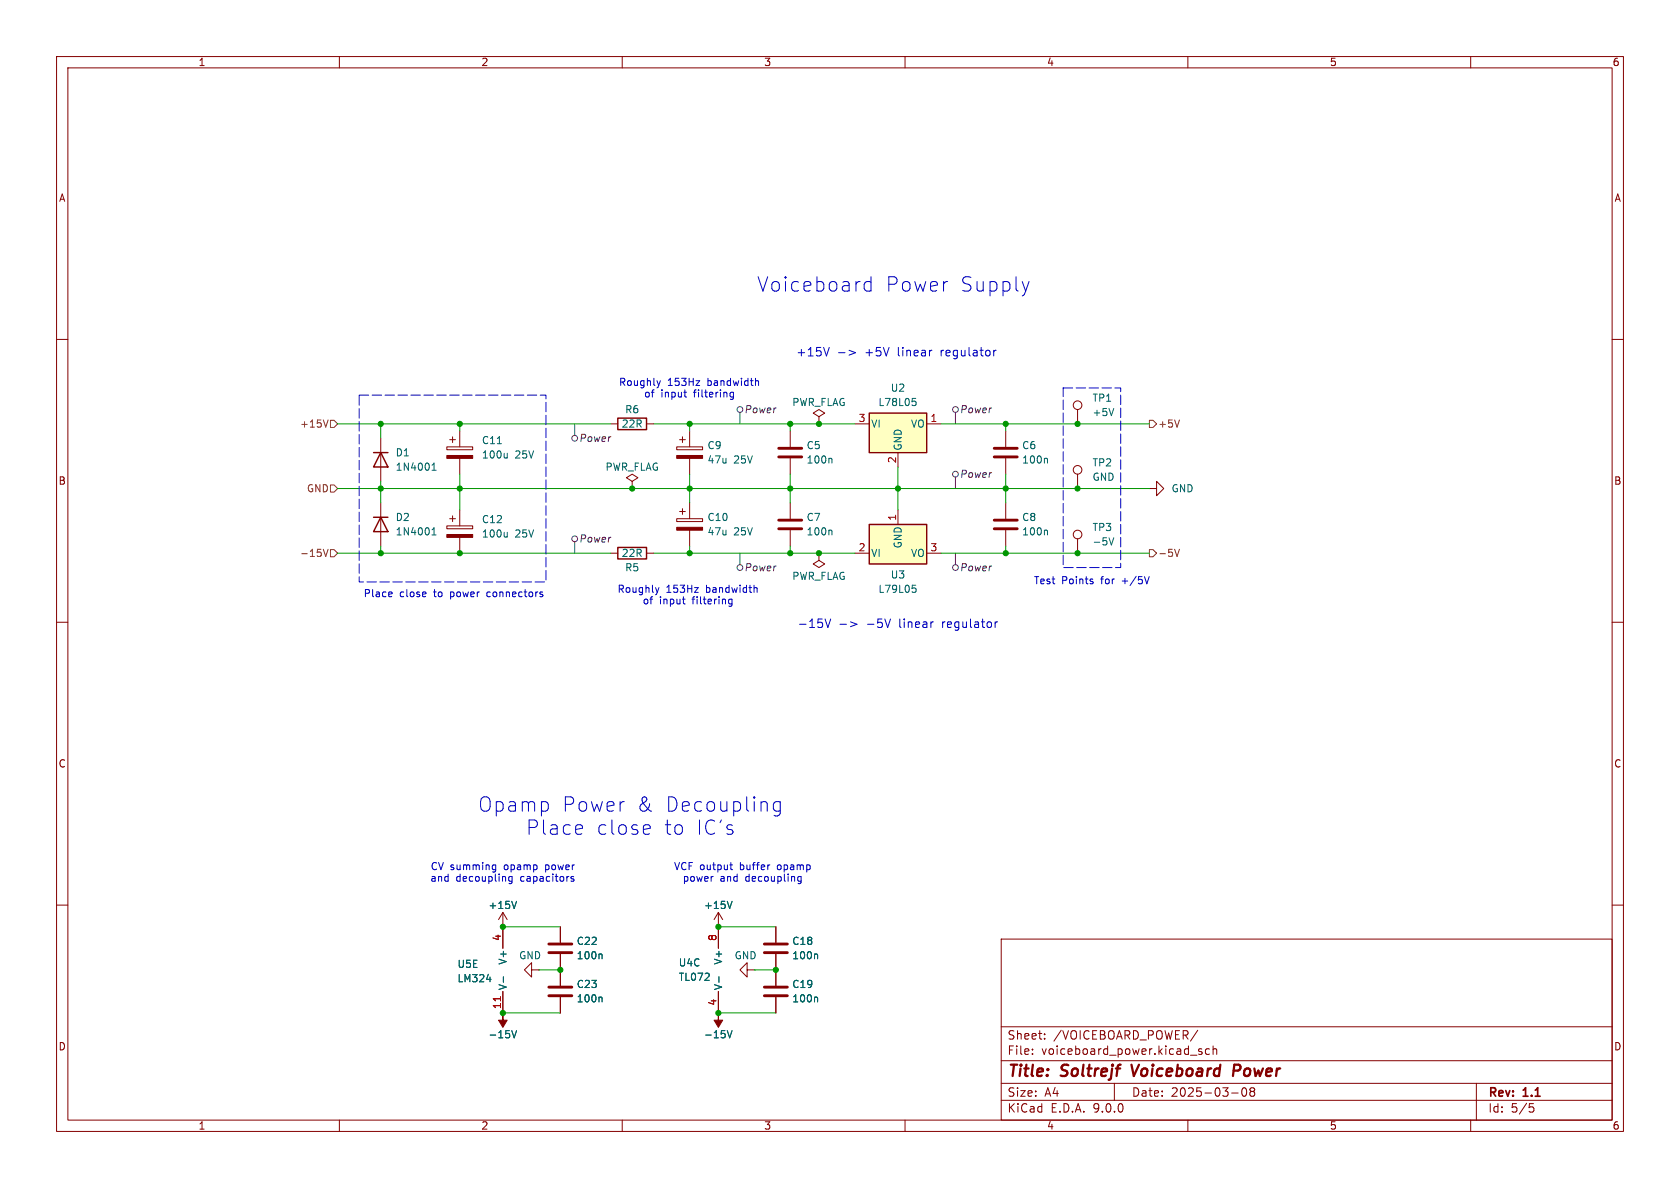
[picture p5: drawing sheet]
<svg xmlns="http://www.w3.org/2000/svg" width="297mm" height="210mm" viewBox="0 0 297 210" stroke-linecap="round" stroke-linejoin="round" font-family="sans-serif">
<g fill="none" stroke="#840000" stroke-width=".18">
<path d="M10 10h277v190h-277zM12 12h273v186h-273zM60 10v2M110 10v2M160 10v2M210 10v2M260 10v2M10 60h2M67.3 77.5v7.6M119.6 79h4.6v.5h-4.6zM120.1 77.7h1.1M120.6 77.2v1"/>
<path d="M121.9 76.2v2.8M144.8 73.7l1-.7-1-.6-1 .6 1 .7v1.2M144.8 74.9h.1M177.8 76.2v2.8M190.5 72.4v2.5M285 60h2M121.9 81v2.8M139.7 88.9v2.8M139.7 93.7v2.8M177.8 81v2.8M177.8 88.9v2.8M177.8 93.7v2.8"/>
<path d="M190.5 83.8v2.6M190.5 95.3v2.5M203.2 86.4h1.3v-1.3l1.2 1.3-1.2 1.2v-1.2M203.2 86.4h.1M10 110h2M285 110h2M10 160h2M177 166h108v32h-108zM285 160h2M60 198v2M110 198v2M160 198v2"/>
<path d="M177 194.5h108M177 191.5h108M177 187.5h108M177 181.5h108M182.5 186.3v.1M182.5 185.5v.1M184.7 183.6v.1M184.7 182.8v.1M197 191.5v3M210 198v2M211.7 182.1l-1.2 2M212.5 185.5l-.4-.1-.2 .2 .1 .2 .5 .2v.3h-.6"/>
<path d="M213.8 185.5l-.4-.1-.3 .3v.4l.1 .2h.6M214.5 185.5l.2-.1 .3 .1 .1 .9M214.5 184.9v1.5M217.7 193.2h1.2M219.7 192.4l.2-.1a.81 .81 0 0 1 .6 .6 .81 .81 0 0 1-.3 .8l-.2 .1a.81 .81 0 0 1-.3-1.4zM221.2 192.9l-.2-.2 .2-.4 .5 .1 .1 .2-.3 .3M221.2 192.9l-.2 .3v.5l.2 .1 .5-.1 .1-.2-.1-.4-.2-.2M221.2 192.9h.3M260 198v2M261 191.5v6.5M270.4 195.1h.7M270.5 195.7h.4l.3 .3-.2 .5-.5 .1"/>
<circle cx="190.5" cy="71.6" r=".76"/>
<circle cx="190.5" cy="94.5" r=".76"/>
<circle cx="190.5" cy="83.1" r=".76"/>
</g>
<path d="M200 188.2l.4 2M219 188.2h-.8l-.2 2M219.1 189.2l-1 .1" fill="none" stroke="#840000" stroke-width=".4"/>
<path d="M119.6 80.5h4.6v.5h-4.6z" fill="#840000" stroke="#840000" stroke-width=".18"/>
<path d="M196.9 72.2l-.4 1.3M76.4 83.1h.7M76.4 82.2l.3-.3v1.2M146.9 93.7l.2 .2v.7M185 81l.2 .2v.7M185 93.7l.2 .2v.7M196.1 95.1l.4 1.2 .4-1.2" fill="none" stroke="#006464" stroke-width=".18"/>
<path d="M175.8 79.2h4M137.7 91.9h4M137.7 93.5h4M175.8 91.9h4M175.8 93.5h4M175.8 80.8h4" fill="none" stroke="#840000" stroke-width=".51"/>
<path d="M66 80h2.6M67.3 80l1.3 2.6h-2.6z" fill="none" stroke="#840000" stroke-width=".25"/>
<path d="M153.7 73h10.1v7h-10.1z" fill="#ffffc2"/>
<path d="M153.7 73h10.1v7h-10.1z" fill="none" stroke="#840000" stroke-width=".25"/>
<path d="M151.1 74.9h2.6M163.8 74.9h2.6M144.8 97.8v1.3l1 .6-1 .6-1-.6 1-.6M144.8 97.8h.1M158.7 80v2.6" fill="none" stroke="#840000" stroke-width=".18"/>
<path d="M161.3 70.4h.6M161.4 70.9h.3l.3 .3-.2 .4-.4 .1" fill="none" stroke="#006464" stroke-width=".18"/>
<path d="M153.7 92.7h10.1v7h-10.1z" fill="#ffffc2"/>
<path d="M109.2 73.9h5.1v2h-5.1zM66 91.4h2.6M67.3 91.4l1.3 2.6h-2.6zM109.2 96.8h5.1v2h-5.1zM153.7 92.7h10.1v7h-10.1z" fill="none" stroke="#840000" stroke-width=".25"/>
<g fill="none" stroke="#840000" stroke-width=".18">
<path d="M79 79h4.6v.5h-4.6zM79.5 77.7h1M80 77.2v1M81.3 76.2v2.8M107.9 74.9h1.3M114.3 74.9h1.3M139.7 76.2v2.8M67.3 88.9v7.6M79 93h4.6v.5h-4.6zM79.5 91.7h1M80 91.2v1M81.3 81v2.8"/>
<path d="M81.3 90.2v2.8M81.3 95v2.8M107.9 97.8h1.3M111.8 85.1l1-.6-1-.7-1.1 .7 1.1 .6v1.3M111.8 86.4h.1M114.3 97.8h1.3M119.6 91.7h4.6v.5h-4.6zM120.1 90.4h1.1M120.6 89.9v1M121.9 88.9v2.8M121.9 93.7v2.8M139.7 81v2.8"/>
<path d="M151.1 97.8h2.6M158.7 90.2v2.5M163.8 97.8h2.6M88.9 179.1h.1M88.9 163.8h.1M88.9 161.3l-.8 1.3M88.9 161.3l.8 1.3M88.9 161.3v6.3M88.9 175.3v3.8M94 171.5v-1.3l-1.3 1.3 1.3 1.2v-1.2h1.2M95.2 171.5h.1M99.1 163.8v2.8"/>
<path d="M99.1 168.7v5.5M99.1 176.3v2.8M127 179.1h.1M127 163.8h.1M127 161.3v6.3M127 175.3v3.8M127 161.3l-.8 1.3M127 161.3l.8 1.3M132.1 171.5v-1.3l-1.3 1.3 1.3 1.2v-1.2h1.2M133.3 171.5h.1M137.2 163.8v2.8M137.2 168.7v5.5"/>
<path d="M137.2 176.3v2.8"/>
</g>
<g fill="none" stroke="#006464" stroke-width=".18">
<path d="M87.9 78.4h.7M76.4 94.6h.7M76.4 93.7l.3-.4v1.3M89.7 80.1v.9M89.7 94.1v.8M89.7 80.8l-.2 .2M89.7 94.8l-.2 .1M146.9 81l.2 .2v.7M161.3 103.4h.6M161.4 103.9h.3l.3 .3-.2 .5h-.4M91.3 159.3l-.4 1.3M129.4 159.3l-.4 1.3"/>
<path d="M86 173.1h.8M89 172.7v.9M106.3 176.3l.1 .1v.7M106.3 168.6l.1 .2v.7M127.1 172.7v.9M144.4 176.3l.1 .1v.7M144.4 168.6l.1 .2v.7M90.5 182.2l.4 1.3 .4-1.3M128.6 182.2l.4 1.3 .4-1.3"/>
</g>
<g fill="#840000" stroke="#840000" stroke-width=".18">
<path d="M79 80.5h4.6v.5h-4.6z"/>
<path d="M127 179.1v1.2h.8l-.8 1.3-.8-1.3h.8z"/>
<path d="M88.9 179.1v1.2h.8l-.8 1.3-.8-1.3h.8z"/>
<path d="M79 94.5h4.6v.5h-4.6z"/>
<path d="M119.6 93.2h4.6v.5h-4.6z"/>
</g>
<path d="M137.7 79.2h4M137.7 80.8h4M97 174.5h4.1M97 176h4.1M97 166.9h4.1M97 168.4h4.1M135.1 174.5h4.1M135.1 176h4.1M135.1 166.9h4.1M135.1 168.4h4.1" fill="none" stroke="#840000" stroke-width=".51"/>
<path d="M88.5 176.2v.7" fill="none" stroke="#a90000" stroke-width=".18"/>
<g fill="none" stroke="#484848" stroke-width=".18">
<path d="M101.6 74.9v2.1M130.8 72.9v2M168.9 72.9v2M101.6 95.8v2M130.8 97.8v2M168.9 84.3v2.1M168.9 97.8v2"/>
<circle cx="101.6" cy="77.5" r=".51"/>
<circle cx="130.8" cy="72.4" r=".51"/>
<circle cx="168.9" cy="72.4" r=".51"/>
<circle cx="101.6" cy="95.3" r=".51"/>
<circle cx="168.9" cy="83.8" r=".51"/>
<circle cx="130.8" cy="100.3" r=".51"/>
<circle cx="168.9" cy="100.3" r=".51"/>
</g>
<path d="M58 74.2l-.4 1.3M58.4 74.3h.7l.6 .6-.6 .7h-.7zM203.2 74.3h.6l.7 .6-.7 .7h-.6zM208.5 74.2l-.4 1.3M57.2 97.1l.4 1.3 .4-1.3M58.4 85.7h.7l.6 .7-.6 .6h-.7zM58.4 97.2h.7l.6 .6-.6 .6h-.7zM203.2 97.2h.6l.7 .6-.7 .6h-.6zM207.7 97.1l.4 1.3 .4-1.3" fill="none" stroke="#725600" stroke-width=".18"/>
<g fill="none" stroke="#009600" stroke-width=".18">
<path d="M59.7 74.9h48.2M67.3 74.9v2.6M81.3 74.9v1.3M115.6 74.9h35.5M121.9 74.9v1.3M139.7 74.9v1.3M166.4 74.9h36.8M177.8 74.9v1.3M59.7 86.4h143.5M59.7 97.8h48.2M67.3 85.1v3.8M67.3 96.5v1.3"/>
<path d="M81.3 83.8v6.4M115.6 97.8h35.5M121.9 83.8v5.1M121.9 96.5v1.3M139.7 83.8v5.1M139.7 96.5v1.3M158.7 82.6v7.6M166.4 97.8h36.8M177.8 83.8v5.1M177.8 96.5v1.3M88.9 179.1h10.2M88.9 163.8h10.2"/>
<path d="M95.2 171.5h3.9M127 179.1h10.2M127 163.8h10.2M133.3 171.5h3.9"/>
</g>
<g fill="none" stroke="#0000c2" stroke-width=".18">
<path d="M154 48.9v2.6M154 49.9l-.7-.1-.5 .5v.7l.2 .3 .3 .2 .7-.2M181.9 49.8l-.6 1.7M116.1 67.3l.3 .8M116.4 68.1l-.1 .3M116.7 67.3l-.3 .8M120.9 69.3h.5M121.1 70.1l.3 .1M123 67.3h.7l-.7 .8h.7M129.7 69.4l-.4-.1-.2 .3 .1 .5h.5M129.7 69.3v1.1l-.3 .2-.3-.1M133.6 67.4h.4l.1 .7"/>
<path d="M146.6 61.4l-.5 1.5M148.2 62.3h1.2M150.1 61.9l1.1 .4-1.1 .5M164.6 61.9h.1M175.7 61.9v1M176.1 61.9l-.3 .1-.1 .2M69.1 104.6l.2 .3-.6 .2M69.3 105.4l-.2 .1M95.6 105.1h.3l.1 .2-.2 .2h-.2M95.6 104.6l.3 .1M115.9 103.9l.3 .8M116.2 104.7l-.1 .3"/>
<path d="M116.5 103.9l-.3 .8M120.6 105.9h.5M120.9 106.7l.2 .1M122.8 103.9h.7l-.7 .8h.7M129.4 106l-.4-.1-.2 .3 .1 .5h.5M129.4 105.9v1l-.2 .3-.3-.1M133.4 103.9h.4l.1 .8M145.9 109.4l.5 1.5 .5-1.5M148.5 110.4h1.1M150.4 109.9l1.1 .5-1.1 .4M157.4 109.4l-.5 1.5M164.9 109.9h.1"/>
<path d="M175.9 109.9v1M176.4 109.9l-.3 .1-.2 .2M193.1 102.8l.2 .2-.2 .2M193.1 102.4h.1M203.2 101.9l-.5 1.3M87.1 153.7h.5M87.1 153h.5M87.6 152.9v1l-.1 .2-.3 .1M90 155l-.1 .2 .1 .5 .2 .1 .3-.1M90.5 154.9v1.1l-.2 .2-.3-.1M101 155v.3l.4 .1 .1 .2-.2 .2-.4-.1M102.9 145.9l.1 .5-1.2 .2"/>
<path d="M114.6 145.8l.2 .1 .2 .5-1.3 .2M114.8 147.4l-.2 .1M129 152.9h.5M129.2 152.5v1.1l.3 .1M136 152.9h.1M137.9 141.7v2.1a.69 .69 0 0 1-1.1 .3M137.9 141.8l-.7-.1-.5 .5v.7l.3 .4 .2 .1 .7-.1M141.1 155l-.1 .2 .1 .5 .2 .1 .3-.1M141.6 154.9v1.1l-.2 .2-.3-.1"/>
</g>
<path d="M63.5 69.9h33v33h-33zM188 68.6h10.1v31.7h-10.1z" fill="none" stroke="#0000c2" stroke-width=".18" stroke-dasharray="1.7 .6"/>
<g fill="#009600" stroke="#009600" stroke-width=".18">
<circle cx="139.7" cy="74.9" r=".46"/>
<circle cx="144.8" cy="97.8" r=".46"/>
<circle cx="139.7" cy="97.8" r=".46"/>
<circle cx="144.8" cy="74.9" r=".46"/>
<circle cx="158.7" cy="86.4" r=".46"/>
<circle cx="121.9" cy="97.8" r=".46"/>
<circle cx="121.9" cy="86.4" r=".46"/>
<circle cx="139.7" cy="86.4" r=".46"/>
<circle cx="121.9" cy="74.9" r=".46"/>
<circle cx="127" cy="163.8" r=".46"/>
<circle cx="88.9" cy="179.1" r=".46"/>
<circle cx="88.9" cy="163.8" r=".46"/>
<circle cx="137.2" cy="171.5" r=".46"/>
<circle cx="111.8" cy="86.4" r=".46"/>
<circle cx="99.1" cy="171.5" r=".46"/>
<circle cx="127" cy="179.1" r=".46"/>
<circle cx="177.8" cy="97.8" r=".46"/>
<circle cx="190.5" cy="86.4" r=".46"/>
<circle cx="177.8" cy="74.9" r=".46"/>
<circle cx="190.5" cy="97.8" r=".46"/>
<circle cx="190.5" cy="74.9" r=".46"/>
<circle cx="177.8" cy="86.4" r=".46"/>
<circle cx="67.3" cy="97.8" r=".46"/>
<circle cx="81.3" cy="97.8" r=".46"/>
<circle cx="67.3" cy="74.9" r=".46"/>
<circle cx="81.3" cy="74.9" r=".46"/>
<circle cx="81.3" cy="86.4" r=".46"/>
<circle cx="67.3" cy="86.4" r=".46"/>
</g>
<g font-size="3.5" fill="#0000c2">
<text x="133.8" y="51.8">Voiceboard</text>
<text x="156.5" y="51.8">Power</text>
<text x="169.6" y="51.8">Supply</text>
<text x="84.5" y="143.7">Opamp</text>
<text x="99.3" y="143.7">Power</text>
<text x="112.5" y="143.7">&amp;</text>
<text x="117.5" y="143.7">Decoupling</text>
<text x="93" y="147.8">Place</text>
<text x="105.4" y="147.8">close</text>
<text x="117.3" y="147.8">to</text>
<text x="122.9" y="147.8">IC's</text>
</g>
<g font-size="2.8" fill="#840000">
<text x="178" y="190.9">Title:</text>
<text x="187.7" y="190.9">Soltrejf</text>
<text x="200.9" y="190.9">Voiceboard</text>
<text x="219.6" y="190.9">Power</text>
</g>
<g font-size="2.1" fill="#0000c2">
<text x="140.7" y="63.2">+15V</text>
<text x="153" y="63.2">+5V</text>
<text x="158.9" y="63.2">linear</text>
<text x="166.6" y="63.2">regulator</text>
<text x="140.9" y="111.2">-15V</text>
<text x="153.2" y="111.2">-5V</text>
<text x="159.1" y="111.2">linear</text>
<text x="166.8" y="111.2">regulator</text>
</g>
<g font-size="2.1" fill="#840000">
<text x="178" y="184">Sheet:</text>
<text x="186.2" y="184">/VOICEBOARD_POWER/</text>
<text x="178" y="186.7">File:</text>
<text x="184.1" y="186.7">voiceboard_power.kicad_sch</text>
<text x="178" y="196.9">KiCad</text>
<text x="178" y="194.1">Size:</text>
<text x="184.7" y="194.1">A4</text>
<text x="185.7" y="196.9">E.D.A.</text>
<text x="193.3" y="196.9">9.0.0</text>
<text x="200" y="194.1">Date:</text>
<text x="207" y="194.1">2025-03-08</text>
<text x="263" y="194.3">Rev:</text>
<text x="263" y="196.9">Id:</text>
<text x="267.1" y="196.9">5/5</text>
<text x="269.4" y="194.3">1.1</text>
</g>
<g font-size="1.8" fill="#840000">
<text x="35" y="11.9">1</text>
<text x="85" y="11.9">2</text>
<text x="135" y="11.9">3</text>
<text x="185" y="11.9">4</text>
<text x="235" y="11.9">5</text>
<text x="285" y="11.9">6</text>
<text x="10.3" y="35.9">A</text>
<text x="285.3" y="35.9">A</text>
<text x="10.3" y="85.9">B</text>
<text x="285.3" y="85.9">B</text>
<text x="10.3" y="135.9">C</text>
<text x="285.3" y="135.9">C</text>
<text x="10.3" y="185.9">D</text>
<text x="285.3" y="185.9">D</text>
<text x="35" y="199.9">1</text>
<text x="85" y="199.9">2</text>
<text x="135" y="199.9">3</text>
<text x="185" y="199.9">4</text>
<text x="235" y="199.9">5</text>
<text x="285" y="199.9">6</text>
</g>
<g font-size="1.8" fill="#0000c2">
<text x="109.3" y="68.4">Roughly</text>
<text x="113.8" y="70.5">of</text>
<text x="116.8" y="70.5">input</text>
<text x="118" y="68.4">153Hz</text>
<text x="122.8" y="70.5">filtering</text>
<text x="125.2" y="68.4">bandwidth</text>
<text x="64.2" y="105.8">Place</text>
<text x="70.6" y="105.8">close</text>
<text x="76.8" y="105.8">to</text>
<text x="79.9" y="105.8">power</text>
<text x="86.5" y="105.8">connectors</text>
<text x="109.1" y="105">Roughly</text>
<text x="113.5" y="107">of</text>
<text x="116.6" y="107">input</text>
<text x="117.7" y="105">153Hz</text>
<text x="122.5" y="107">filtering</text>
<text x="124.9" y="105">bandwidth</text>
<text x="182.7" y="103.5">Test</text>
<text x="187.7" y="103.5">Points</text>
<text x="194.8" y="103.5">for</text>
<text x="198.6" y="103.5">+/5V</text>
<text x="76" y="154">CV summing</text>
<text x="89.2" y="154">opamp</text>
<text x="96.7" y="154">power</text>
<text x="119.1" y="154">VCF output</text>
<text x="130.9" y="154">buffer</text>
<text x="137.7" y="154">opamp</text>
<text x="76" y="156.1">and</text>
<text x="80.6" y="156.1">decoupling</text>
<text x="92.1" y="156.1">capacitors</text>
<text x="120.6" y="156.1">power</text>
<text x="127.3" y="156.1">and</text>
<text x="131.9" y="156.1">decoupling</text>
</g>
<g font-size="1.8" fill="#006464">
<text x="140" y="72">PWR_FLAG</text>
<text x="155.2" y="72">L78L05</text>
<text x="157.4" y="69.4">U2</text>
<text x="193" y="71.2">TP1</text>
<text x="109.8" y="75.8">22R</text>
<text x="110.4" y="73.3">R6</text>
<text x="153.9" y="75.8">VI</text>
<text x="161" y="75.8">VO</text>
<text x="193" y="73.8">+5V</text>
<text x="69.9" y="80.9">D1</text>
<text x="69.9" y="83.4">1N4001</text>
<text x="85.1" y="81.3">100u</text>
<text x="85.1" y="78.7">C11</text>
<text x="91" y="81.3">25V</text>
<text x="106.9" y="83.4">PWR_FLAG</text>
<text x="125" y="79.6">C9</text>
<text x="125" y="82.1">47u</text>
<text x="129.7" y="82.1">25V</text>
<text x="142.5" y="79.6">C5</text>
<text x="142.5" y="82.1">100n</text>
<text x="159.6" y="79.8" transform="rotate(-90 159.6 79.8)">GND</text>
<text x="180.6" y="79.6">C6</text>
<text x="180.6" y="82.1">100n</text>
<text x="193" y="82.7">TP2</text>
<text x="193" y="85.2">GND</text>
<text x="207" y="87.2">GND</text>
<text x="69.9" y="92.3">D2</text>
<text x="69.9" y="94.8">1N4001</text>
<text x="85.1" y="95.2">100u</text>
<text x="85.1" y="92.7">C12</text>
<text x="91" y="95.2">25V</text>
<text x="125" y="92.3">C10</text>
<text x="125" y="94.8">47u</text>
<text x="129.7" y="94.8">25V</text>
<text x="142.5" y="92.3">C7</text>
<text x="142.5" y="94.8">100n</text>
<text x="180.6" y="92.3">C8</text>
<text x="180.6" y="94.8">100n</text>
<text x="193" y="94.1">TP3</text>
<text x="109.8" y="98.7">22R</text>
<text x="110.4" y="101.2">R5</text>
<text x="153.9" y="98.7">VI</text>
<text x="159.6" y="97" transform="rotate(-90 159.6 97)">GND</text>
<text x="161" y="98.7">VO</text>
<text x="193" y="96.6">-5V</text>
<text x="140" y="102.7">PWR_FLAG</text>
<text x="155.2" y="105">L79L05</text>
<text x="157.4" y="102.5">U3</text>
<text x="86.3" y="160.9">+15V</text>
<text x="124.4" y="160.9">+15V</text>
<text x="101.9" y="167.2">C22</text>
<text x="140" y="167.2">C18</text>
<text x="80.8" y="171.3">U5E</text>
<text x="80.8" y="173.8">LM324</text>
<text x="89.8" y="170.6" transform="rotate(-90 89.8 170.6)">V+</text>
<text x="91.7" y="169.8">GND</text>
<text x="101.9" y="169.8">100n</text>
<text x="119.9" y="171">U4C</text>
<text x="119.9" y="173.6">TL072</text>
<text x="127.9" y="170.6" transform="rotate(-90 127.9 170.6)">V+</text>
<text x="129.8" y="169.8">GND</text>
<text x="140" y="169.8">100n</text>
<text x="89.8" y="175.1" transform="rotate(-90 89.8 175.1)">V-</text>
<text x="101.9" y="177.4">100n</text>
<text x="101.9" y="174.9">C23</text>
<text x="127.9" y="175.1" transform="rotate(-90 127.9 175.1)">V-</text>
<text x="140" y="177.4">100n</text>
<text x="140" y="174.9">C19</text>
<text x="86.3" y="183.7">-15V</text>
<text x="124.4" y="183.7">-15V</text>
</g>
<g font-size="1.8" fill="#725600">
<text x="52.9" y="75.8">+15V</text>
<text x="204.7" y="75.8">+5V</text>
<text x="54.2" y="87.2">GND</text>
<text x="52.9" y="98.7">-15V</text>
<text x="204.7" y="98.7">-5V</text>
</g>
<g font-size="1.8" fill="#484848">
<text x="131.5" y="73.3">Power</text>
<text x="169.6" y="73.3">Power</text>
<text x="102.3" y="78.3">Power</text>
<text x="169.6" y="84.7">Power</text>
<text x="102.3" y="96.1">Power</text>
<text x="131.5" y="101.2">Power</text>
<text x="169.6" y="101.2">Power</text>
</g>
<g font-size="1.8" fill="#a90000">
<text x="151.7" y="74.7">3</text>
<text x="164.4" y="74.7">1</text>
<text x="158.5" y="82" transform="rotate(-90 158.5 82)">2</text>
<text x="158.5" y="92.1" transform="rotate(-90 158.5 92.1)">1</text>
<text x="151.7" y="97.5">2</text>
<text x="164.4" y="97.5">3</text>
<text x="88.6" y="166.4" transform="rotate(-90 88.6 166.4)">4</text>
<text x="126.7" y="166.4" transform="rotate(-90 126.7 166.4)">8</text>
<text x="88.6" y="178.5" transform="rotate(-90 88.6 178.5)">11</text>
<text x="126.7" y="177.9" transform="rotate(-90 126.7 177.9)">4</text>
</g>
</svg>
